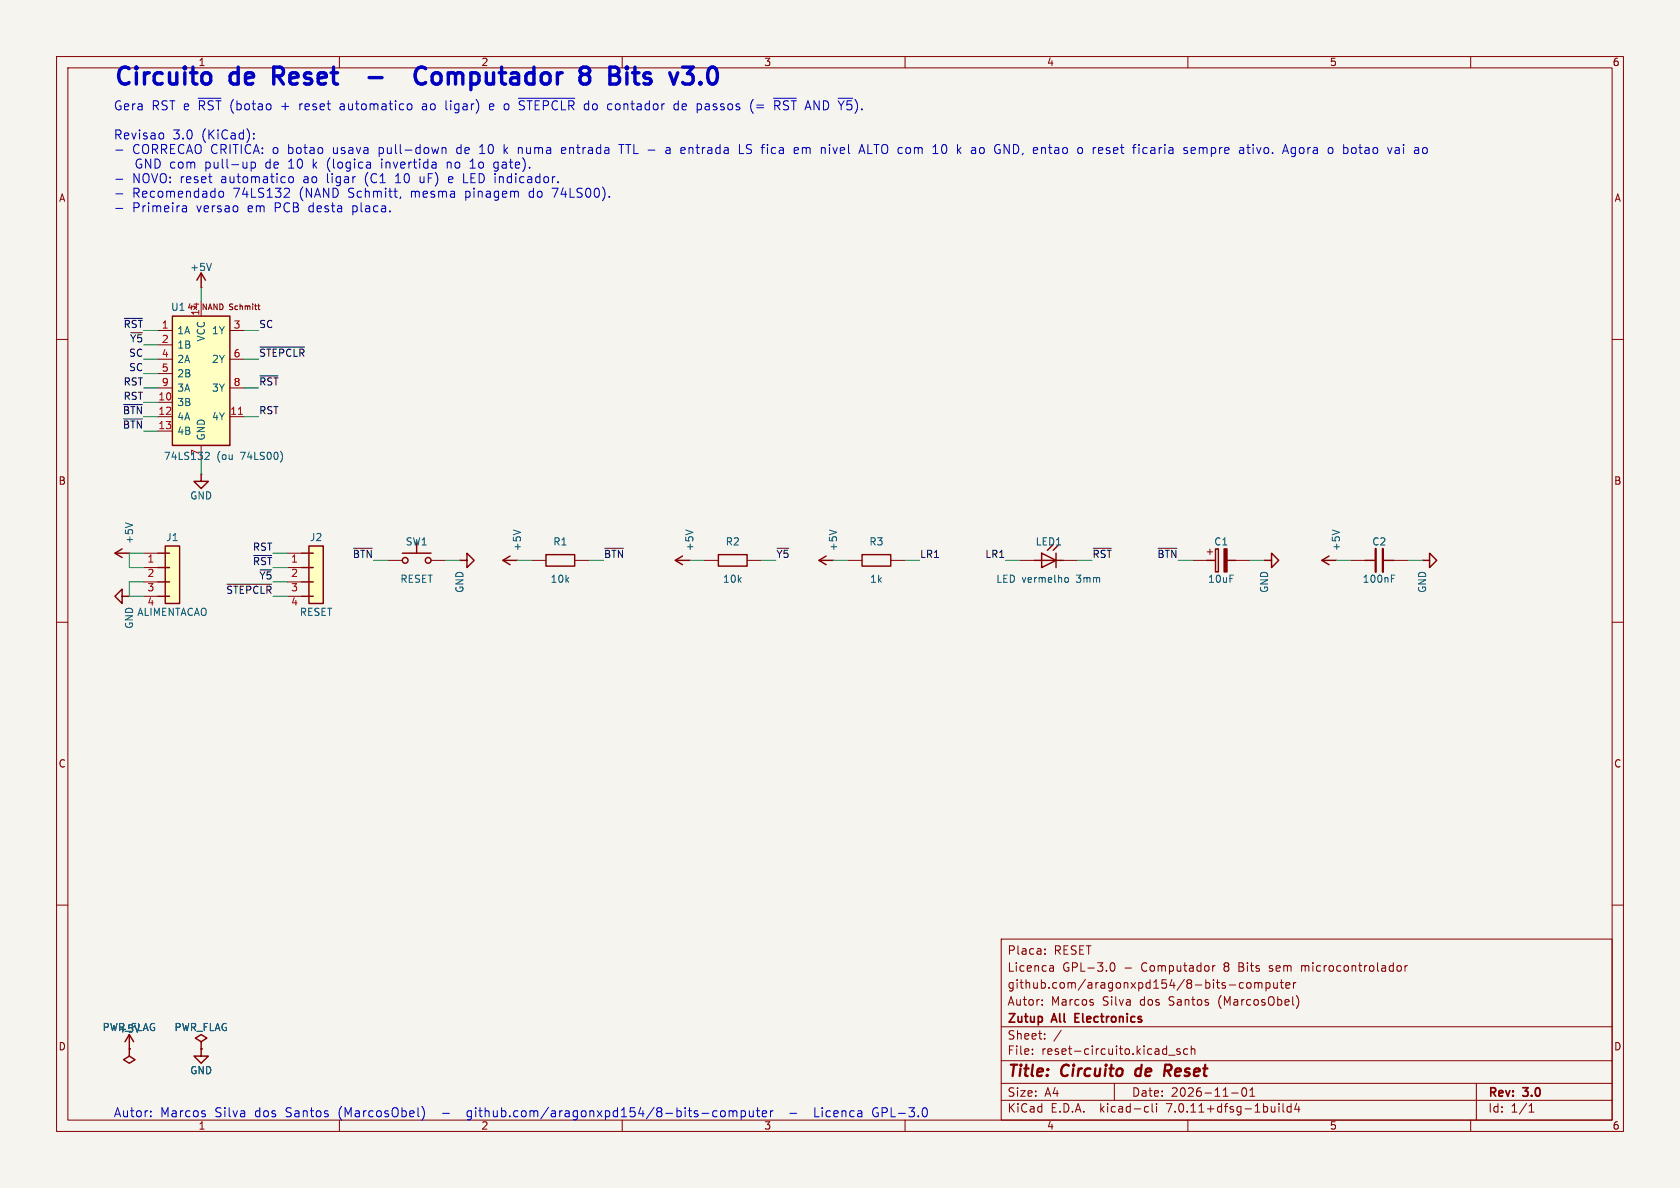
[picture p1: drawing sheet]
<svg xmlns="http://www.w3.org/2000/svg" width="297mm" height="210mm" viewBox="0 0 297 210" stroke-linecap="round" stroke-linejoin="round" font-family="sans-serif">
<path d="M0 0h297v210h-297z" fill="#f5f4ef" stroke="#f5f4ef" stroke-width=".18"/>
<g fill="none" stroke="#840000" stroke-width=".18">
<path d="M10 10h277v190h-277zM12 12h273v186h-273zM60 10v2M110 10v2M160 10v2M210 10v2M260 10v2M10 60h2M27.9 58.4h2.6M35.6 50.8h.1M35.6 53.3v2.6M40.6 58.4h2.6"/>
<path d="M45.6 54.1h.4M45.7 54.6l.3 .1M285 60h2M27.9 71.1h2.6M27.9 73.7h2.6M27.9 76.2h2.6M27.9 61h2.6M27.9 63.5h2.6M27.9 66h2.6M27.9 68.6h2.6M35.6 78.7v2.6M40.6 73.7h2.6"/>
<path d="M40.6 63.5h2.6M40.6 68.6h2.6M22.9 97.8h.1M25.4 97.8h2.5M35.6 83.8h.1M50.8 97.8h2.5M68.6 99.1h2.5M76.2 99.1h2.5M81.3 99.1h.1M91.4 99.1h.1M94 99.1h2.5M101.6 99.1h2.5"/>
<path d="M121.9 99.1h.1M124.5 99.1h2.5M132.1 99.1h2.5M147.3 99.1h.1M149.9 99.1h2.5M157.5 99.1h2.5M180.3 99.1h2.6M188 99.1h2.5M210.8 99.1h2.6M218.4 99.1h2.6M223.5 99.1h.1M236.2 99.1h.1"/>
<path d="M238.8 99.1h2.5M246.4 99.1h2.5M251.5 99.1h.1M10 110h2M22.9 105.4h.1M25.4 100.3h2.5M25.4 102.9h2.5M25.4 105.4h2.5M50.8 100.3h2.5M50.8 102.9h2.5M50.8 105.4h2.5M285 110h2"/>
<path d="M10 160h2M285 160h2M177 166h108v32h-108zM184.2 177.6v.1M184.2 176.8v.1M184.7 168.6v.1M184.7 167.8v.1M185.7 170.7h.3l.2 .2v.8M186.2 171.6l-.5 .1M186.2 171.1h-.5M193.2 177.3v.3M196.4 170.3l.2-.1a.81 .81 0 0 1 .6 .6 .81 .81 0 0 1-.3 .8l-.2 .1a.81 .81 0 0 1-.3-1.4z"/>
<path d="M214.4 170.7v1M214.8 170.7l-.3 .1-.1 .2M217.3 174.1h1.2M219.8 173.8l-.4-.1-.3 .3v.4l.1 .2h.6M220.5 173.8l.2-.1 .4 .1 .1 .6-.2 .2-.3 .1-.2-.1zM221.8 173.8l.4-.1 .3 .2M221.8 173.7v1M222.5 173.9l.2-.2 .3 .1 .1 .9M222.5 173.9v.8M223.8 173.8l.4-.1 .3 .3v.4l-.1 .2h-.6M223.8 173.7v1.5M225.2 173.7v.9l.4 .1 .2-.1"/>
<path d="M225.8 173.7v1M226.3 173.7h.6M226.5 173.2v1.3l.4 .2M227.3 174.2l.7-.1v-.3l-.5-.1-.2 .2 .1 .7h.6M228.7 173.7v1M229.1 173.7l-.3 .1-.1 .2M229.2 176a1.72 1.72 0 0 1 0 2.3M230.1 170.7v1M230.2 170.8h-.1M247 171l.2-.3 .4 .1 .1 .2v.4l-.1 .2-.4 .1-.2-.3M248.4 170.7v1M248.8 170.7l-.3 .1-.1 .2"/>
<path d="M22.9 185.4h.1M35.6 185.4h.1M60 198v2M110 198v2M160 198v2M177 194.5h108M177 191.5h108M177 187.5h108M177 181.5h108M182.5 186.3v.1M182.5 185.5v.1M184.7 183.6v.1"/>
<path d="M184.7 182.8v.1M187.6 182.1l-1.3 2M197 191.5v3M202.6 195.6l.4 .1M203 196.5l-.4 .1M203.7 195.1v1.3l.2 .2M204.5 195.1v.1M204.5 195.6v1M206.6 186.5h1.1M208.6 185.5l-.4-.1-.2 .2 .1 .2 .5 .2v.3h-.6M210 185.5l-.5-.1-.3 .3v.4l.2 .2h.6M210 198v2"/>
<path d="M210.6 185.5l.2-.1 .4 .1v.9M210.6 184.9v1.5M217.7 193.2h1.2M219.7 192.4l.2-.1a.81 .81 0 0 1 .6 .6 .81 .81 0 0 1-.3 .8l-.2 .1a.81 .81 0 0 1-.3-1.4zM221 193.8h.8M221 192.7l.4-.4v1.5M226.1 195.1v.1M226.1 195.6v1M226.8 195.1v1.3l.2 .2M228.2 195.7l-.4-.1-.3 .3v.4l.2 .2h.5M228.2 195.1v1.5M229.2 195l-.3 1.1h.9"/>
<path d="M229.6 195.6v1M260 198v2M261 191.5v6.5M270.3 196.6h.9M270.3 195.5l.4-.4v1.5"/>
</g>
<path d="M243.2 97v4.1M244.5 97v4.1M200.9 189.1l-.2 .7 .3 .4M206.4 189.3l.5 .9M206.8 188.2h-.8l-.2 2M206.9 189.2l-1 .1" fill="none" stroke="#840000" stroke-width=".4"/>
<path d="M190.1 179.9h.5M190.8 179.2h-.7v1.5h.7" fill="none" stroke="#840000" stroke-width=".3"/>
<g fill="#ffffc2" stroke="#ffffc2" stroke-width=".18">
<path d="M29.2 96.5h2.5v10.2h-2.5z"/>
<path d="M30.5 55.9h10.1v22.8h-10.1z"/>
<path d="M54.6 96.5h2.5v10.2h-2.5z"/>
</g>
<g fill="none" stroke="#840000" stroke-width=".25">
<path d="M30.5 55.9h10.1v22.8h-10.1zM34.8 49.5l.8-1.2 .7 1.2M35.6 48.3v2.5M20.3 97.8h2.6M21.6 97l-1.3 .8 1.3 .8M27.9 97.8h2.1M29.2 96.5h2.5v10.2h-2.5zM35.6 83.8v1.3h1.2l-1.2 1.3-1.3-1.3h1.3M53.3 97.8h2.1M54.6 96.5h2.5v10.2h-2.5zM71.1 97.8h5.1M73.7 96v1.8"/>
<path d="M81.3 99.1h1.2v-1.3l1.3 1.3-1.3 1.2v-1.2M88.9 99.1h2.5M90.2 98.3l-1.3 .8 1.3 .7M96.5 98h5.1v2.1h-5.1zM119.4 99.1h2.5M120.6 98.3l-1.2 .8 1.2 .7M127 98h5.1v2.1h-5.1zM144.8 99.1h2.5M146 98.3l-1.2 .8 1.2 .7M152.4 98h5.1v2.1h-5.1zM182.9 99.1h5.1M184.1 97.8l2.6 1.3-2.6 1.2z"/>
<path d="M186.2 96.3l-1 1M186.7 97.8v2.5M187.2 96.3l-1 1M213.4 99.1h1.5M214.9 97h.5v4.1h-.5zM216.9 99.1h1.5M223.5 99.1h1.3v-1.3l1.3 1.3-1.3 1.2v-1.2M233.7 99.1h2.5M234.9 98.3l-1.2 .8 1.2 .7M241.3 99.1h1.9M244.5 99.1h1.9M251.5 99.1h1.2v-1.3l1.3 1.3-1.3 1.2v-1.2"/>
<path d="M21.6 105.4v-1.3l-1.3 1.3 1.3 1.3v-1.3h1.3M27.9 105.4h2.1M27.9 102.9h2.1M27.9 100.3h2.1M53.3 105.4h2.1M53.3 102.9h2.1M53.3 100.3h2.1M22.1 184.2l.8-1.3 .7 1.3M22.9 182.9v3.8l1 .6-1 .7-1.1-.7 1.1-.6M35.6 184.2l1-.7-1-.6-1.1 .6 1.1 .7v2.5h1.2l-1.2 1.3-1.3-1.3h1.3"/>
<circle cx="71.6" cy="99.1" r=".51"/>
<circle cx="75.7" cy="99.1" r=".51"/>
</g>
<path d="M37.4 46.6l-.4 1.2M36.5 79.9l.4 .1 .1 .3-.8 .9h.8M22.2 92.4l1.2 .4M49.8 80l.1 .6-.1 .9M90.7 93.7l1.3 .4M121.2 93.7l1.3 .4M146.6 93.7l1.3 .4M235.5 93.7l1.3 .4M188.5 102.1l.3 .1 .1 .1-.1 .5-.3 .1M246 102.3h.4M246 101.7h.6" fill="none" stroke="#006464" stroke-width=".18"/>
<path d="M216.4 97h.5v4.1h-.5z" fill="#840000" stroke="#840000" stroke-width=".25"/>
<path d="M42.2 73.2h.7" fill="none" stroke="#a90000" stroke-width=".18"/>
<path d="M22 56.3h3.2M21.9 74.1h3.3M21.9 71.5h3.3M45.9 66.4h3.2M45.9 61.4h8M44.8 98.2h3.2M62.5 96.9h3.3M106.9 96.9h3.3M193.3 96.9h3.2M204.7 96.9h3.4M40.1 103.3h7.9" fill="none" stroke="#0f0f0f" stroke-width=".18"/>
<g fill="none" stroke="#0000c2" stroke-width=".18">
<path d="M35 17.4h4.1M72.1 18.4h.4l.3 .3-.1 .6-.2 .1-.4-.1M78.8 17.8v1.4l.3 .2M86.5 18.6l.1 .7 .5 .1M87.3 18.7l-.8 .2M91.6 17.4h10M92 19.4h.4M107.7 18.4h.5M108.2 19.3l-.5 .1M119.9 18.4h-.4l-.4 .3v.4l.2 .2h.6M119.9 17.8v1.6M123.9 18.5v.8"/>
<path d="M132.7 19l.2 .6 .3 .4M133.2 17.6l-.3 .4-.2 .7M133.8 18.6h1.2M133.8 19h1.2M136.8 17.4h4M137 18.7l.7-.1 .2-.2-.1-.4-.2-.2h-.6v1.6M137.4 18.7l.5 .7M148.2 17.4h2.6M20.5 26.5h1.2M20.5 31.7h1.2M20.5 34.3h1.2M20.5 36.8h1.2"/>
<path d="M28.6 23.5l.3 .3v.5l-.3 .3M32.3 36.5h.6l.1 1M32.3 37.4h.7M33 36.8l-.7 .1M38.8 34l.2-.2 .5 .2v.6l-.1 .2-.4 .1-.2-.2zM44.4 28.7v1.6M44.4 28.7h.5l.3 .3v.4l-.2 .2h-.6M44.9 24.4v.2M44.9 23.6v.1M50.5 33.3l.5 .1 .2 .3-.1 .3-.9 .9h1M51 29.7h.9M51.1 31.4l.2-.2 .5 .2 .1 .6-.2 .2-.4 .1-.2-.2z"/>
<path d="M51.2 28.5l-.2 .1M67.5 28.7v1M69.9 32.3h.9M70.1 31.1l-.2 .1M70.8 34.8l-.1 .3M77.5 26.1l-.3 1M78.2 26.2l.2-.1 .4 .1v.9M78.2 26.1v1M79.1 28.7v1M79.5 28.7l-.4 .1M79.5 31.2l-.2 .3v.6l.2 .2M80.1 31.6l-.8 .2"/>
<path d="M83.1 29.7h.9M83.3 28.5l.3-.4v1.6M84.8 27.1h.9M84.9 25.9l-.1 .1M87.5 28.7h.6M87.5 29.6h.6M88.1 30l-.2 .2-.4 .1M89.1 25.5v1.6M89.7 26.1l-.6 .6M99.8 26.1h-.3l-.2 .2v.8h.5M100 26.5l-.7 .1M109.4 25.5h.9"/>
<path d="M109.9 25.5v1.6M117.8 26.2h.6l.1 .9M118.5 26.5h-.6a.31 .31 0 0 0-.2 .3 .31 .31 0 0 0 .2 .3h.6M130.7 25.5v1.6h.8M140.6 26.1l.5 .1 .1 .3-.8 .1M141.1 27.1h-.5M146.7 25.5v.2M146.7 26.1v1M152 26.7h.7M152.4 25.5l.5 1.6M153.4 25.5v1.6h.8M167.1 25.6l-.1-.1a.86 .86 0 0 0-.4 1.5l.2 .1h.3"/>
<path d="M177.5 25.5l.9 1.6M195.6 26.2h.6M195.6 26.5l.6 .2M196.2 27.1h-.5M202.2 26.2h.6M202.2 27.1h.6M210.6 26.3l.2-.2h.3l.2 .2v.2l-.7 .1M210.6 26.9l.2 .2h.5M212 26.1v1M212.5 26.1l-.5 .1M220.6 25.5v1.4M221.5 25.5v.2"/>
<path d="M221.5 26.1v1M222.2 26.1l.3 1M228.9 26.1l.1 .1M229 26.1v1.3l-.1 .2M229 27.1h-.1M230.2 26.1l-.4 .1-.1 .2 .1 .6 .4 .1M237.5 26.2l.5-.1 .2 .1M237.5 25.5v1.6M238.2 27l-.2 .1h-.5M240.4 25.5v1.4M248.1 25.5v.2M248.1 26.1v1"/>
<path d="M26.7 197.3v.1M26.7 196.4v.2M36.3 197v.3M74.6 195.6a1.83 1.83 0 0 1 0 2.4M82.7 197.9l.1 .1M82.7 196.4l-.1 .3v.4l.1 .2M126 197.1l.3 .3 .5-.1M126.8 196.4h-.5l-.3 .3M127.5 196.4h.4l.3 .3v.4l-.3 .3-.4-.1-.1-.2v-.4zM128.9 196.5l.5-.1 .2 .2M128.9 196.4v1M129.6 196.6l.2-.2h.4l.1 1"/>
<path d="M129.6 196.6v.8M131 196.4h.5l.3 .3v.4l-.2 .2h-.6M131 196.4v1.6M132.5 196.4l.1 .9 .3 .1 .3-.1M133.2 196.4v1M133.7 196.4h.6M133.9 195.8v1.4l.1 .1 .3 .1M134.8 196.9l.7-.2v-.3h-.5l-.2 .2v.7h.7M136.2 196.4v1M136.7 196.4h-.3l-.2 .3M139.6 196.8h1.3M144.1 195.8v1.6h.7"/>
<path d="M155 196.7h.3M155.2 195.9a.79 .79 0 0 0-1 .6 .79 .79 0 0 0 .6 .9l.4-.1"/>
</g>
<g fill="none" stroke="#0000c2" stroke-width=".6">
<path d="M22.8 12.1a1.03 1.03 0 0 0-1.5 .2M24.1 11.9l-.1 .1 .1 .1M24.1 11.9l.2 .1-.2 .1M24.1 11.9v.2M32.7 11.9l-.2 .1 .2 .1M32.7 11.9l.1 .1-.1 .1M32.7 11.9v.2M34.1 11.9v2.5M37.1 13.1l.2 .3v.9l-.2 .3M42.1 11.9v3M48.4 13.4h1.1M50 12.1l-.5-.2h-1.1v3"/>
<path d="M59 11.9v2.5M65.3 13.7h2.2M75.3 12.1a1.12 1.12 0 0 0-1.3-.1 1.12 1.12 0 0 0-.6 1.1 1.27 1.27 0 0 0 .3 1.4 1.27 1.27 0 0 0 1.4 .2l.2-.1M76.5 13.1a.81 .81 0 0 1 .8-.3 .81 .81 0 0 1 .7 .6v.9a.81 .81 0 0 1-.8 .6 .81 .81 0 0 1-.8-.6v-.9zM88.7 11.9v2.5M94.4 11.9v3M102.7 12.1l.4-.2h.6l.4 .2M107.8 13.3h1M109.3 12.1l-.5-.2h-1v3h1.2M110.8 11.9l-.1 .1 .1 .1M110.8 11.9l.2 .1-.2 .1M110.8 11.9v.2"/>
<path d="M112.3 11.9v2.5M115 13l-.7-.1-.3 .1-.2 .3 .2 .4 1 .3 .1 .3-.1 .4-.3 .2h-.6l-.3-.2M120.7 11.9h1.8l-1 1.1M125.4 12.1a.72 .72 0 0 1 .7-.2 .72 .72 0 0 1 .6 .5 1.76 1.76 0 0 1-.6 2.5h-.3l-.4-.3"/>
</g>
<g fill="none" stroke="#009600" stroke-width=".18">
<path d="M35.6 50.8v2.5M43.2 58.4h2.5M25.4 71.1h2.5M25.4 68.6h2.5M25.4 66h2.5M25.4 63.5h2.5M43.2 68.6h2.5M43.2 73.7h2.5M43.2 63.5h2.5M25.4 97.8h-2.5v2.5h2.5M35.6 81.3v2.5M48.3 97.8h2.5"/>
<path d="M66 99.1h2.6M78.7 99.1h2.6M91.4 99.1h2.6M104.1 99.1h2.6M121.9 99.1h2.6M134.6 99.1h2.6M147.3 99.1h2.6M160 99.1h2.6M177.8 99.1h2.5M190.5 99.1h2.5M208.3 99.1h2.5M221 99.1h2.5"/>
<path d="M236.2 99.1h2.6M248.9 99.1h2.6M25.4 102.9h-2.5v2.5h2.5"/>
</g>
<g font-size="4.2" fill="#0000c2">
<text x="20" y="16.5">Circuito</text>
<text x="40.9" y="16.5">de</text>
<text x="49.7" y="16.5">Reset</text>
<text x="79.6" y="16.5">Computador</text>
<text x="110" y="16.5">8</text>
<text x="116.3" y="16.5">Bits</text>
</g>
<g font-size="2.8" fill="#840000">
<text x="178" y="190.9">Title:</text>
<text x="187.7" y="190.9">Circuito</text>
<text x="201.6" y="190.9">de</text>
<text x="207.4" y="190.9">Reset</text>
</g>
<g font-size="2.2" fill="#0000c2">
<text x="20" y="19.8">Gera</text>
<text x="26.8" y="19.8">RST e ~{RST}</text>
<text x="40.9" y="19.8">(botao</text>
<text x="50" y="19.8">+</text>
<text x="53.4" y="19.8">reset</text>
<text x="60.7" y="19.8">automatico</text>
<text x="75.3" y="19.8">ao</text>
<text x="79.6" y="19.8">ligar)</text>
<text x="87.5" y="19.8">e o</text>
<text x="93" y="19.8">~{STEPCLR}</text>
<text x="104.7" y="19.8">do</text>
<text x="108.9" y="19.8">contador</text>
<text x="120.8" y="19.8">de</text>
<text x="125" y="19.8">passos</text>
<text x="139" y="19.8">~{RST}</text>
<text x="144.7" y="19.8">AND ~{Y5}).</text>
<text x="20" y="25">Revisao</text>
<text x="23.3" y="27.5">CORRECAO CRITICA: o</text>
<text x="30.5" y="25">3.0</text>
<text x="35.7" y="25">(KiCad):</text>
<text x="51.1" y="27.5">botao</text>
<text x="59.2" y="27.5">usava</text>
<text x="67.4" y="27.5">pull-down</text>
<text x="81.3" y="27.5">de</text>
<text x="85.5" y="27.5">10</text>
<text x="89.9" y="27.5">k numa</text>
<text x="100.4" y="27.5">entrada</text>
<text x="110.8" y="27.5">TTL -</text>
<text x="119.2" y="27.5">a</text>
<text x="122" y="27.5">entrada</text>
<text x="132.4" y="27.5">LS fica</text>
<text x="142.5" y="27.5">em</text>
<text x="147.3" y="27.5">nivel</text>
<text x="154.3" y="27.5">ALTO com</text>
<text x="167.5" y="27.5">10</text>
<text x="172" y="27.5">k ao</text>
<text x="178.9" y="27.5">GND, entao</text>
<text x="193.8" y="27.5">o</text>
<text x="196.6" y="27.5">reset</text>
<text x="203.9" y="27.5">ficaria</text>
<text x="213" y="27.5">sempre</text>
<text x="223" y="27.5">ativo.</text>
<text x="230.9" y="27.5">Agora</text>
<text x="238.9" y="27.5">o</text>
<text x="241.7" y="27.5">botao</text>
<text x="249.8" y="27.5">vai</text>
<text x="23.3" y="32.7">NOVO: reset</text>
<text x="23.3" y="35.3">Recomendado</text>
<text x="24.1" y="30.1">GND com</text>
<text x="36.6" y="30.1">pull-up</text>
<text x="39.2" y="32.7">automatico</text>
<text x="41.2" y="35.3">74LS132</text>
<text x="47.4" y="30.1">de</text>
<text x="51.6" y="30.1">10</text>
<text x="53" y="35.3">(NAND</text>
<text x="53.8" y="32.7">ao</text>
<text x="56" y="30.1">k (logica</text>
<text x="58.1" y="32.7">ligar</text>
<text x="61.8" y="35.3">Schmitt,</text>
<text x="64.9" y="32.7">(C1</text>
<text x="68.4" y="30.1">invertida</text>
<text x="70.5" y="32.7">10</text>
<text x="73" y="35.3">mesma</text>
<text x="74.9" y="32.7">uF)</text>
<text x="80.1" y="30.1">no</text>
<text x="80.1" y="32.7">e LED indicador.</text>
<text x="82.7" y="35.3">pinagem</text>
<text x="84.4" y="30.1">1o</text>
<text x="88.7" y="30.1">gate).</text>
<text x="94.1" y="35.3">do</text>
<text x="98.4" y="35.3">74LS00).</text>
<text x="23.3" y="37.8">Primeira</text>
<text x="34.8" y="37.8">versao</text>
<text x="43.9" y="37.8">em</text>
<text x="48.7" y="37.8">PCB</text>
<text x="54.9" y="37.8">desta</text>
<text x="62.7" y="37.8">placa.</text>
<text x="20" y="197.8">Autor:</text>
<text x="28.3" y="197.8">Marcos</text>
<text x="38" y="197.8">Silva</text>
<text x="45.2" y="197.8">dos</text>
<text x="50.7" y="197.8">Santos</text>
<text x="60.2" y="197.8">(MarcosObel)</text>
<text x="78.7" y="197.8">-</text>
<text x="83.4" y="197.8">github.com/aragonxpd154/8-bits-computer</text>
<text x="145.4" y="197.8">Licenca</text>
<text x="155.8" y="197.8">GPL-3.0</text>
</g>
<g font-size="2.1" fill="#840000">
<text x="178" y="172">Licenca</text>
<text x="178" y="169">Placa:</text>
<text x="186.3" y="169">RESET</text>
<text x="187.8" y="172">GPL-3.0</text>
<text x="198.7" y="172">-</text>
<text x="201.9" y="172">Computador</text>
<text x="216.6" y="172">8</text>
<text x="219.4" y="172">Bits</text>
<text x="224.9" y="172">sem</text>
<text x="230.7" y="172">microcontrolador</text>
<text x="178" y="178">Autor:</text>
<text x="178" y="175">github.com/aragonxpd154/8-bits-computer</text>
<text x="185.8" y="178">Marcos</text>
<text x="195" y="178">Silva</text>
<text x="201.7" y="178">dos</text>
<text x="206.9" y="178">Santos</text>
<text x="215.8" y="178">(MarcosObel)</text>
<text x="178" y="184">Sheet:</text>
<text x="178" y="181.2">Zutup</text>
<text x="186.1" y="181.2">All</text>
<text x="190.7" y="181.2">Electronics</text>
<text x="178" y="186.7">File:</text>
<text x="184.1" y="186.7">reset-circuito.kicad_sch</text>
<text x="178" y="196.9">KiCad</text>
<text x="178" y="194.1">Size:</text>
<text x="184.7" y="194.1">A4</text>
<text x="185.7" y="196.9">E.D.A.</text>
<text x="194.6" y="196.9">kicad-cli</text>
<text x="200" y="194.1">Date:</text>
<text x="206.5" y="196.9">7.0.11+dfsg-1build4</text>
<text x="207" y="194.1">2026-11-01</text>
<text x="263" y="194.3">Rev:</text>
<text x="263" y="196.9">Id:</text>
<text x="267.1" y="196.9">1/1</text>
<text x="269.4" y="194.3">3.0</text>
</g>
<g font-size="1.8" fill="#840000">
<text x="35" y="11.9">1</text>
<text x="85" y="11.9">2</text>
<text x="135" y="11.9">3</text>
<text x="185" y="11.9">4</text>
<text x="235" y="11.9">5</text>
<text x="285" y="11.9">6</text>
<text x="10.3" y="35.9">A</text>
<text x="285.3" y="35.9">A</text>
<text x="10.3" y="85.9">B</text>
<text x="285.3" y="85.9">B</text>
<text x="213" y="98.3">+</text>
<text x="10.3" y="135.9">C</text>
<text x="285.3" y="135.9">C</text>
<text x="10.3" y="185.9">D</text>
<text x="285.3" y="185.9">D</text>
<text x="35" y="199.9">1</text>
<text x="85" y="199.9">2</text>
<text x="135" y="199.9">3</text>
<text x="185" y="199.9">4</text>
<text x="235" y="199.9">5</text>
<text x="285" y="199.9">6</text>
</g>
<g font-size="1.8" fill="#006464">
<text x="33.5" y="48.1">+5V</text>
<text x="30.1" y="55.1">U1</text>
<text x="31.2" y="59.3">1A</text>
<text x="37.4" y="59.3">1Y</text>
<text x="31.2" y="61.8">1B</text>
<text x="31.2" y="64.4">2A</text>
<text x="36.4" y="60.5" transform="rotate(-90 36.4 60.5)">VCC</text>
<text x="37.4" y="64.4">2Y</text>
<text x="31.2" y="72">3B</text>
<text x="31.2" y="66.9">2B</text>
<text x="31.2" y="69.4">3A</text>
<text x="37.4" y="69.4">3Y</text>
<text x="31.2" y="74.5">4A</text>
<text x="31.2" y="77.1">4B</text>
<text x="36.4" y="78" transform="rotate(-90 36.4 78)">GND</text>
<text x="37.4" y="74.5">4Y</text>
<text x="28.9" y="81.5">74LS132</text>
<text x="35.3" y="80.7" transform="rotate(-90 35.3 80.7)">7</text>
<text x="38.3" y="81.5">(ou</text>
<text x="42.6" y="81.5">74LS00)</text>
<text x="33.5" y="88.5">GND</text>
<text x="29.3" y="95.9">J1</text>
<text x="54.7" y="95.9">J2</text>
<text x="23.7" y="96.3" transform="rotate(-90 23.7 96.3)">+5V</text>
<text x="71.6" y="96.6">SW1</text>
<text x="92.3" y="97.5" transform="rotate(-90 92.3 97.5)">+5V</text>
<text x="97.7" y="96.6">R1</text>
<text x="122.8" y="97.5" transform="rotate(-90 122.8 97.5)">+5V</text>
<text x="128.2" y="96.6">R2</text>
<text x="148.2" y="97.5" transform="rotate(-90 148.2 97.5)">+5V</text>
<text x="153.6" y="96.6">R3</text>
<text x="183" y="96.6">LED1</text>
<text x="214.6" y="96.6">C1</text>
<text x="237.1" y="97.5" transform="rotate(-90 237.1 97.5)">+5V</text>
<text x="242.5" y="96.6">C2</text>
<text x="70.7" y="103.2">RESET</text>
<text x="82.1" y="104.9" transform="rotate(-90 82.1 104.9)">GND</text>
<text x="97.2" y="103.2">10k</text>
<text x="127.7" y="103.2">10k</text>
<text x="153.7" y="103.2">1k</text>
<text x="176" y="103.2">LED vermelho</text>
<text x="190.4" y="103.2">3mm</text>
<text x="213.5" y="103.2">10uF</text>
<text x="224.4" y="104.9" transform="rotate(-90 224.4 104.9)">GND</text>
<text x="240.8" y="103.2">100nF</text>
<text x="252.3" y="104.9" transform="rotate(-90 252.3 104.9)">GND</text>
<text x="23.7" y="111.3" transform="rotate(-90 23.7 111.3)">GND</text>
<text x="24.2" y="109.1">ALIMENTACAO</text>
<text x="52.9" y="109.1">RESET</text>
<text x="18" y="182.5">PWR_FLAG</text>
<text x="20.8" y="182.7">+5V</text>
<text x="30.7" y="182.5">PWR_FLAG</text>
<text x="33.5" y="190.1">GND</text>
</g>
<g font-size="1.8" fill="#009600">
<text x="21.7" y="58.1">~{RST} 1</text>
<text x="22.9" y="60.6">~{Y5} 2</text>
<text x="21.6" y="75.9">~{BTN} 13</text>
<text x="21.6" y="73.3">~{BTN} 12</text>
<text x="44.6" y="100">~{RST} 1</text>
<text x="39.9" y="105.1">~{STEPCLR} 3</text>
<text x="45.8" y="102.5">~{Y5} 2</text>
</g>
<g font-size="1.8" fill="#a90000">
<text x="35.3" y="55.9" transform="rotate(-90 35.3 55.9)">14</text>
<text x="41.2" y="58.2">3</text>
<text x="28.5" y="63.2">4</text>
<text x="28.5" y="65.8">5</text>
<text x="41.2" y="63.2">6</text>
<text x="27.9" y="70.9">10</text>
<text x="28.5" y="68.3">9</text>
<text x="41.2" y="68.3">8</text>
<text x="40.6" y="73.4">11</text>
<text x="26" y="99.8">1</text>
<text x="26" y="102.3">2</text>
<text x="26" y="104.9">3</text>
<text x="26" y="107.4">4</text>
<text x="51.4" y="107.4">4</text>
</g>
<g font-size="1.8" fill="#0f0f0f">
<text x="45.7" y="58.1">SC</text>
<text x="22.7" y="65.7">SC</text>
<text x="22.7" y="63.2">SC</text>
<text x="45.7" y="63.2">~{STEPCLR}</text>
<text x="21.7" y="70.8">RST</text>
<text x="21.7" y="68.2">RST</text>
<text x="45.7" y="68.2">~{RST}</text>
<text x="45.7" y="73.3">RST</text>
<text x="44.6" y="97.4">RST</text>
<text x="62.3" y="98.7">~{BTN}</text>
<text x="106.7" y="98.7">~{BTN}</text>
<text x="137.2" y="98.7">~{Y5}</text>
<text x="162.6" y="98.7">LR1</text>
<text x="174.1" y="98.7">LR1</text>
<text x="193" y="98.7">~{RST}</text>
<text x="204.5" y="98.7">~{BTN}</text>
</g>
<text font-size="1.4" fill="#a90000" x="33.1" y="55">4x</text>
<text font-size="1.4" fill="#840000" x="35.8" y="55">NAND Schmitt</text>
</svg>
